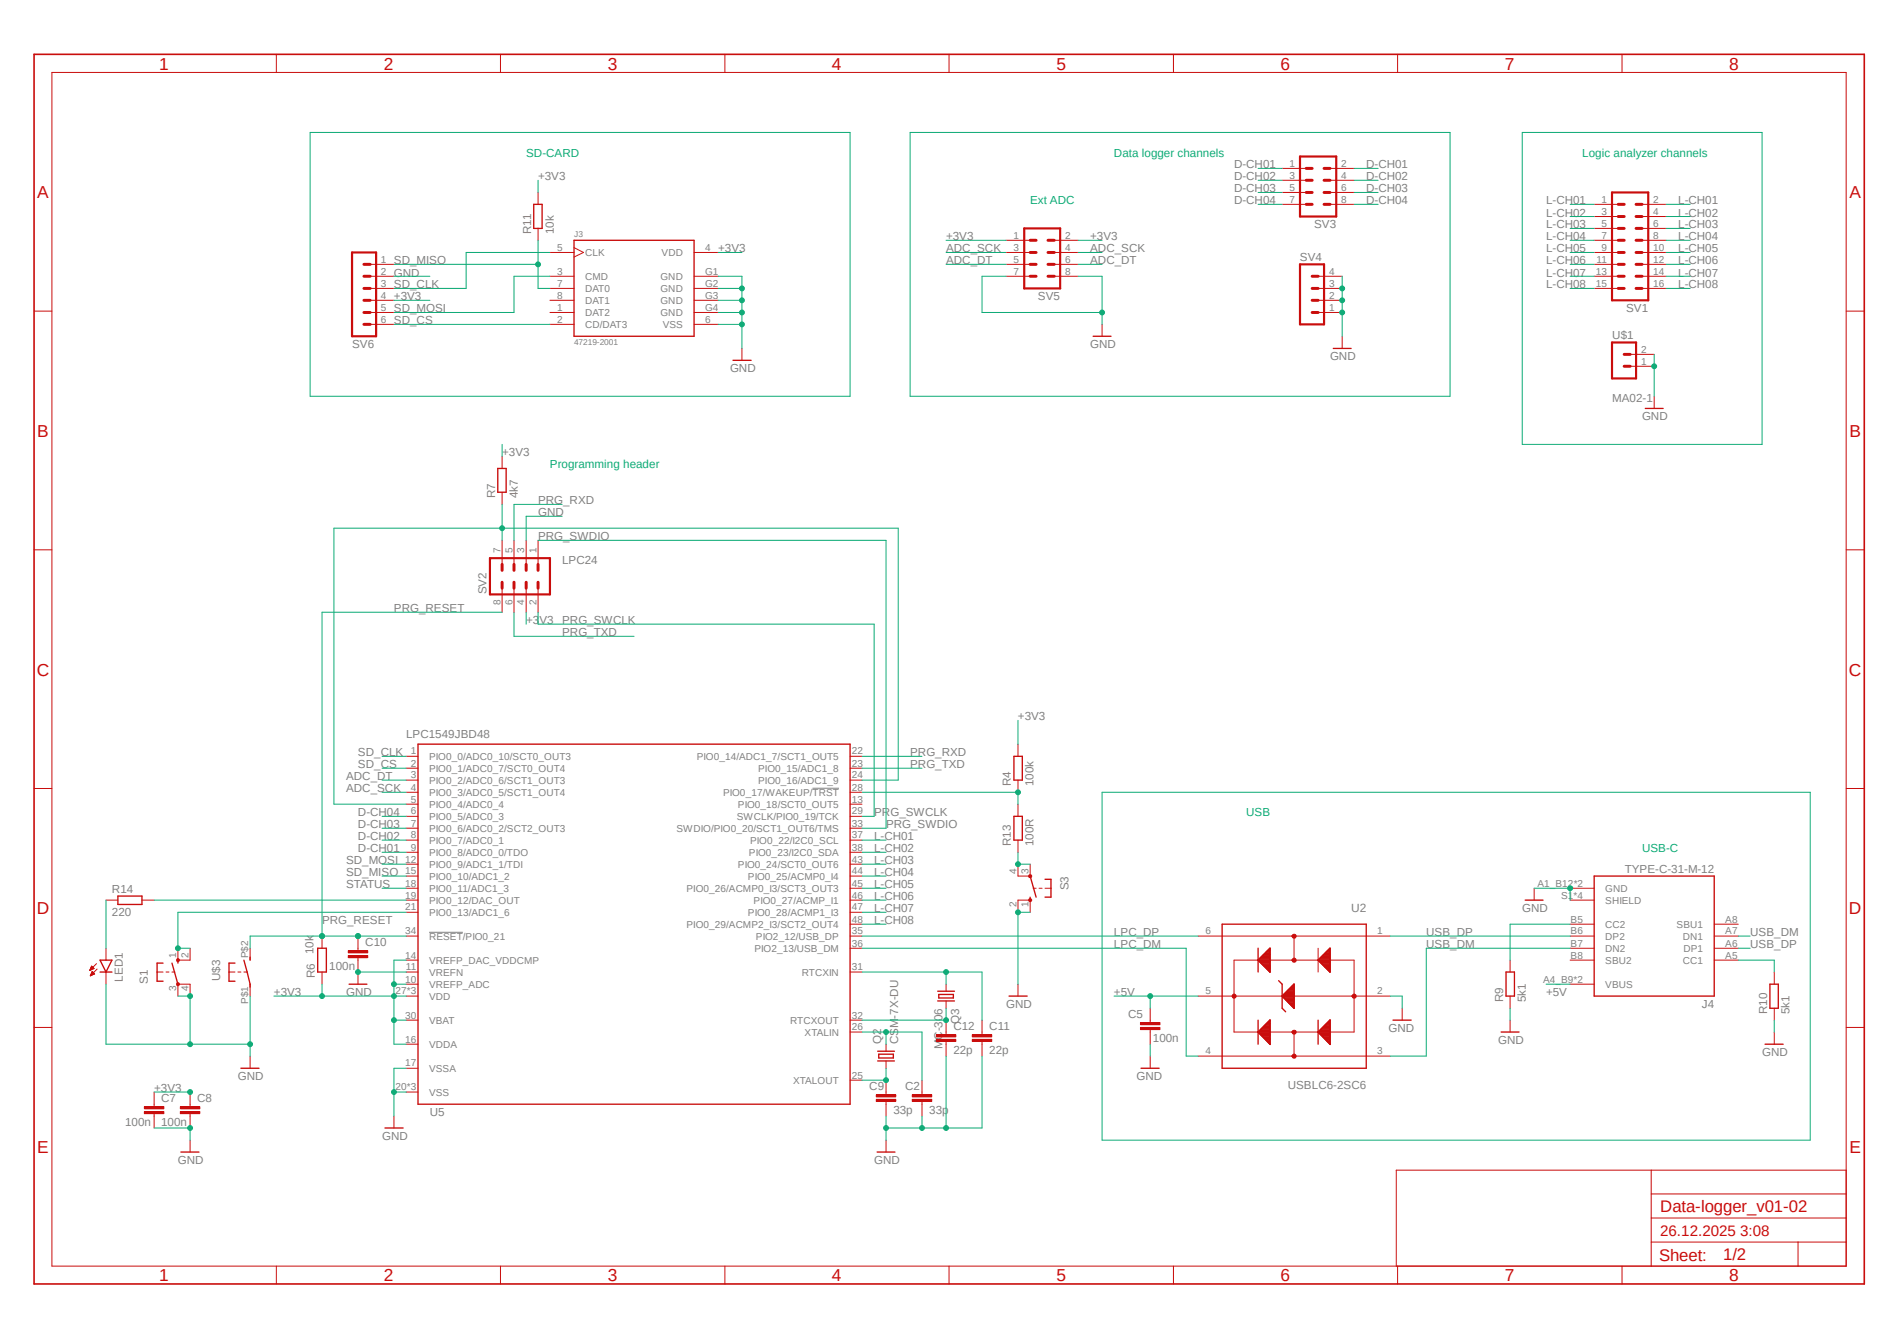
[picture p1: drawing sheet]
<svg xmlns="http://www.w3.org/2000/svg" width="297mm" height="210mm" viewBox="0 0 297 210" stroke-linecap="round" stroke-linejoin="round" font-family="sans-serif">
<path d="M4.9 8.3l287.2 193.2M292.1 8.3l-287.2 193.2" fill="none" stroke="#fff" stroke-width=".16"/>
<path d="M127.2 123.4h4.2M67.2 146h5.3" fill="none" stroke="#808080" stroke-width=".16"/>
<path d="M77.9 73.4h1.3v3.7h-1.3zM65.4 116.5h67.7v56.4h-67.7zM15.7 150.4h1.8l-.9 1.8zM15.7 152.2h1.8M25.5 150.8h-.9v2.9h.9M26.9 150.8l1 3.3M27.9 150.4v.4M49.7 148.5h1.4v3.7h-1.4zM54.7 154.1h2.7M37.7 167.3h2.9M60.3 176.7h2.8M137.3 180.4h2.8" fill="none" stroke="#c90d0c" stroke-width=".21"/>
<g fill="none" stroke="#c90d0c" stroke-width=".16">
<path d="M78.6 71.5v1.9M78.6 77.1v1.9M78.6 84.6v3.8M78.6 92.1v3.8M80.5 84.6v3.8M80.5 92.1v3.8M82.4 84.6v3.8M82.4 92.1v3.8M84.2 84.6v3.8M84.2 92.1v3.8M63.6 118.4h1.8M133.1 118.4h1.9"/>
<path d="M63.6 120.3h1.8M63.6 122.2h1.8M63.6 124.1h1.8M63.6 125.9h1.8M63.6 129.7h1.8M63.6 131.6h1.8M63.6 133.5h1.8M63.6 135.3h1.8M63.6 137.2h1.8M63.6 139.1h1.8M63.6 127.8h1.8M133.1 120.3h1.9"/>
<path d="M133.1 122.2h1.9M133.1 124.1h1.9M133.1 125.9h1.9M133.1 129.7h1.9M133.1 131.6h1.9M133.1 133.5h1.9M133.1 135.3h1.9M133.1 137.2h1.9M133.1 139.1h1.9M133.1 127.8h1.9M14.1 151.9h.1M14.1 151.8h.3"/>
<path d="M14.1 151.8h.4M14.2 151.7h.4M14.2 151.7h.5M14.2 152.8h.1M14.2 152.7h.1M14.2 151.6h.4M14.2 152.7h.3M14.2 152.6h.4M14.3 151.5h.2M14.3 151.4h.2M14.3 152.6h.4M14.3 152.5h.5"/>
<path d="M14.3 151.4h.1M14.3 152.4h.4M14.4 151.3l.3 .4-.6 .3zM14.4 151.3v.1M14.4 152.4h.3M14.4 152.4h.2M14.4 152.3h.2M14.4 152.2h.1M14.4 152.1l.4 .4-.7 .3zM15.1 150.9l-1 1.1M15.2 151.8l-1.1 1M16.6 148.5v1.9"/>
<path d="M16.6 152.2v1.9M24.6 152.2h.9M26 152.2h.5M26.9 152.2h.5M27.9 150.4h1.9M27.9 154.1h1.9M50.4 146.6v1.9M50.4 152.2v1.9M54.5 149.6h3.1v.4h-3.1zM54.5 148.9h3.1v.3h-3.1zM56 146.6v2.3M56 150v4.1"/>
<path d="M63.6 152.2h1.8M63.6 141h1.8M63.6 142.9h1.8M63.6 146.6h1.8M63.6 159.8h1.8M63.6 156h1.8M63.6 150.4h1.8M63.6 154.1h1.8M133.1 152.2h1.9M133.1 141h1.9M133.1 142.9h1.9M133.1 146.6h1.9"/>
<path d="M133.1 144.7h1.9M133.1 159.8h1.9M133.1 148.5h1.9M148.1 159.8v2.2M153.8 159.8v2.2M39.2 165.4v1.9M61.7 174.8v1.9M63.6 163.5h1.8M63.6 167.3h1.8M63.6 171h1.8M133.1 161.6h1.9M133.1 169.2h1.9"/>
<path d="M137.2 172.2h3.1v.3h-3.1zM137.2 171.4h3.1v.4h-3.1zM138.7 169.2v2.2M138.7 172.6v2.2M138.7 178.6v1.8M142.8 172.2h3.1v.3h-3.1zM142.8 171.4h3.1v.4h-3.1zM144.4 169.2v2.2M144.4 172.6v2.2M146.6 162.8h3v.3h-3zM146.6 162.1h3v.3h-3zM148.1 163.2v2.2"/>
<path d="M152.2 162.8h3.1v.3h-3.1zM152.2 162.1h3.1v.3h-3.1zM153.8 163.2v2.2"/>
</g>
<path d="M76.7 87.4h9.4v5.7h-9.4zM54.5 149.8h3.1M54.5 149.1h3.1M137.2 172.3h3.1M137.2 171.6h3.1M142.8 172.3h3.1M142.8 171.6h3.1M146.6 162.9h3M146.6 162.2h3M152.2 162.9h3.1M152.2 162.2h3.1" fill="none" stroke="#c90d0c" stroke-width=".34"/>
<path d="M78.6 88.4v.9M78.6 91.2v.9M80.5 88.4v.9M80.5 91.2v.9M82.4 88.4v.9M82.4 91.2v.9M84.2 88.4v.9M84.2 91.2v.9" fill="none" stroke="#c90d0c" stroke-width=".47"/>
<circle cx="27.9" cy="154.1" r=".24" fill="#c90d0c"/>
<circle cx="27.9" cy="154.1" r=".24" fill="none" stroke="#c90d0c" stroke-width=".16"/>
<circle cx="27.9" cy="150.3" r=".24" fill="#c90d0c"/>
<g fill="none" stroke="#c90d0c" stroke-width=".16">
<path d="M27.9 148.5v1.9M27.9 154.1v1.9M29.8 148.5v1.9M29.8 154.1v1.9M191.3 156h9.4M197 150.4h-3.8v11.2h3.8M198.8 150.4h7.6M202.6 156h11.3M206.4 148.5v3.7M208.2 150.4h3.8v11.2h-3.8M198.8 161.6h7.6"/>
<circle cx="27.9" cy="150.3" r=".24"/>
</g>
<g fill="none" stroke="#c90d0c" stroke-width=".21">
<path d="M197 150.4l1.8-1.9v3.7zM197 148.5v3.7M197 159.8v3.7M197 150.3h1.8M197.1 150.5h1.7M197.1 150.2h1.7M197.2 150.6h1.6M197.3 150.1h1.5M197.3 150.7h1.5M197.4 149.9h1.4M197.4 150.8h1.4M197.5 149.8h1.3"/>
<path d="M197.6 151h1.2M197.7 149.7h1.1M197.7 151.1h1.1M197.8 149.6h1M197.8 151.2h1M197.9 149.5h.9M198 151.3h.8M198 149.4h.8M198.1 151.5h.7M198.2 149.2h.6M198.2 151.6h.6M198.2 149.1h.6"/>
<path d="M198.3 151.7h.5M198.4 149h.4M198.4 151.8h.4M198.5 148.8h.3M198.5 151.9h.3M198.6 148.7h.2M198.7 152.1h.1M198.7 159.9h.1M198.8 148.6h.1M198.8 152.2h.1M198.8 159.8v3.7M198.8 159.8l-1.8 1.8"/>
<path d="M198.8 159.8h.1M200.2 153.6l.5 .5v3.8l.6 .6M200.7 156l1.9-1.9v3.8zM200.8 156h1.8M200.8 155.9h1.8M200.9 156.2h1.7M201 155.8h1.6M201 156.3h1.6M201.1 155.7h1.5M201.2 156.4h1.4M201.2 155.6h1.4M201.3 156.5h1.3"/>
<path d="M201.3 155.4h1.3M201.4 156.7h1.2M201.4 155.3h1.2M201.5 156.8h1.1M201.5 155.2h1.1M201.6 156.9h1M201.7 155.1h.9M201.8 157.1h.8M201.8 154.9h.8M201.9 157.2h.7M201.9 154.8h.7M202 157.3h.6"/>
<path d="M202.1 154.7h.5M202.1 157.4h.5M202.2 154.6h.4M202.3 157.6h.3M202.3 154.4h.3M202.4 157.6h.2M202.4 154.3h.2M202.5 157.8h.1M202.6 154.2h.1M206.4 159.8v3.7M206.4 150.3h1.8M206.5 150.5h1.7"/>
<path d="M206.5 150.2h1.7M206.6 150.6h1.6M206.7 150.1h1.5M206.7 150.7h1.5M206.8 149.9h1.4M206.8 150.8h1.4M206.9 149.8h1.3M207 151h1.2M207.1 149.7h1.1M207.1 151.1h1.1M207.2 149.6h1M207.2 151.2h1"/>
<path d="M207.3 149.5h.9M207.3 151.3h.9M207.4 151.5h.8M207.4 149.4h.8M207.5 149.2h.7M207.6 151.6h.6M207.6 149.1h.6M207.7 151.7h.5M207.8 149h.4M207.8 151.8h.4M207.9 148.8h.3M207.9 151.9h.3"/>
<path d="M208 148.7h.2M208.1 152.1h.1M208.1 159.9h.1M208.2 148.6h.1M208.2 152.2h.1M208.2 148.5v3.7l-1.8-1.8zM208.2 159.8v3.7M208.2 159.8l-1.8 1.8M208.2 159.8h.1M197 161.6l1.8 1.9M197 161.6h1.8M197.1 161.8h1.7"/>
<path d="M197.1 161.5h1.7M197.2 161.9h1.6M197.2 161.4h1.6M197.4 162h1.4M197.4 161.3h1.4M197.5 162.1h1.3M197.5 161.2h1.3M197.6 162.3h1.2M197.6 161h1.2M197.7 162.4h1.1M197.7 160.9h1.1M197.9 162.5h.9"/>
<path d="M197.9 160.8h.9M198 160.7h.8M198 162.6h.8M198.1 160.5h.7M198.1 162.8h.7M198.2 160.4h.6M198.2 162.9h.6M198.3 160.3h.5M198.4 163h.4M198.5 163.2h.3M198.5 160.1h.3M198.6 163.3h.2"/>
<path d="M198.6 160h.2M198.7 163.4h.1M198.8 163.5l.1 .1M206.4 161.6l1.8 1.9M206.4 161.6h1.8M206.5 161.8h1.7M206.5 161.5h1.7M206.6 161.9h1.6M206.6 161.4h1.6M206.8 162h1.4M206.8 161.3h1.4M206.9 162.1h1.3"/>
<path d="M206.9 161.2h1.3M207 162.3h1.2M207 161h1.2M207.1 162.4h1.1M207.1 160.9h1.1M207.2 160.8h1M207.3 162.5h.9M207.3 160.7h.9M207.4 162.6h.8M207.5 160.5h.7M207.5 162.8h.7M207.6 160.4h.6"/>
<path d="M207.6 162.9h.6M207.7 163h.5M207.7 160.3h.5M207.9 163.2h.3M207.9 160.1h.3M208 163.3h.2M208 160h.2M208.1 163.4h.1M208.2 163.5l.1 .1"/>
</g>
<path d="M202.4 165.2l.2-.1 .3 .1v.2v.3h-.3h-.2l-.1-.3h.3h-.3z" fill-rule="evenodd" fill="#c90d0c"/>
<path d="M202.6 146.6v3.8M202.4 165.2l.2-.1 .3 .1v.2v.3h-.3h-.2l-.1-.3h.3h-.3zM202.6 161.6v3.8" fill="none" stroke="#c90d0c" stroke-width=".16"/>
<path d="M211.8 155.8l.2-.1 .3 .1v.2v.3h-.3h-.2l-.1-.3h.3h-.3z" fill-rule="evenodd" fill="#c90d0c"/>
<path d="M211.8 155.8l.2-.1 .3 .1v.2v.3h-.3h-.2l-.1-.3h.3h-.3z" fill="none" stroke="#c90d0c" stroke-width=".16"/>
<path d="M193 155.8l.2-.1 .3 .1v.2v.3h-.3h-.2l-.1-.3h.4h-.4z" fill-rule="evenodd" fill="#c90d0c"/>
<path d="M193 155.8l.2-.1 .3 .1v.2v.3h-.3h-.2l-.1-.3h.4h-.4z" fill="none" stroke="#c90d0c" stroke-width=".16"/>
<path d="M202.4 146.4l.2-.1 .3 .1v.2v.3h-.3h-.2l-.1-.3h.3h-.3z" fill-rule="evenodd" fill="#c90d0c"/>
<path d="M202.4 146.4l.2-.1 .3 .1v.2v.3h-.3h-.2l-.1-.3h.3h-.3z" fill="none" stroke="#c90d0c" stroke-width=".16"/>
<path d="M202.4 150.2l.2-.2 .3 .2v.2v.2l-.3 .1-.2-.1-.1-.2 .3-.1v.1h-.3z" fill-rule="evenodd" fill="#c90d0c"/>
<path d="M202.4 150.2l.2-.2 .3 .2v.2v.2l-.3 .1-.2-.1-.1-.2 .3-.1v.1h-.3z" fill="none" stroke="#c90d0c" stroke-width=".16"/>
<path d="M202.4 161.4l.2-.1 .3 .1v.2v.3l-.3 .1-.2-.1-.1-.3h.3h-.3z" fill-rule="evenodd" fill="#c90d0c"/>
<g fill="none" stroke="#c90d0c" stroke-width=".16">
<path d="M84.2 30.1v1.9M84.2 35.8v1.8M86.1 39.5h3.8M89.9 38.8l1.5 .7-1.5 .8M108.7 39.5h3.7M157.5 37.6h3.8M157.5 39.5h3.8M165.1 37.6h3.7M165.1 39.5h3.7M200.7 32h3.8M200.7 26.4h3.8M200.7 28.2h3.8"/>
<path d="M200.7 30.1h3.8M208.2 32h3.8M208.2 26.4h3.8M208.2 28.2h3.8M208.2 30.1h3.8M249.6 32h3.8M249.6 33.9h3.8M249.6 35.8h3.8M249.6 37.6h3.8M249.6 39.5h3.8M257.1 32h3.8M257.1 33.9h3.8"/>
<path d="M257.1 35.8h3.8M257.1 37.6h3.8M257.1 39.5h3.8M58 41.4h3.7M58 43.3h3.7M58 45.2h3.7M58 48.9h3.7M58 47h3.7M58 50.8h3.7M86.1 43.3h3.8M86.1 45.2h3.8M86.1 48.9h3.8"/>
<path d="M86.1 47h3.8M86.1 50.8h3.8M108.7 43.3h3.7M108.7 45.2h3.7M108.7 48.9h3.7M108.7 47h3.7M108.7 50.8h3.7M116.2 54.6v1.8M157.5 41.4h3.8M157.5 43.3h3.8M165.1 41.4h3.7M165.1 43.3h3.7"/>
<path d="M172.6 50.8v1.9M206.4 43.3h3.7M206.4 45.2h3.7M206.4 48.9h3.7M206.4 47h3.7M210.1 52.7v1.9M249.6 41.4h3.8M249.6 43.3h3.8M249.6 45.2h3.8M255.2 57.4h3.8M255.2 55.5h3.8M257.1 41.4h3.8"/>
<path d="M257.1 43.3h3.8M257.1 45.2h3.8M259 62.1v1.9M159.4 137.2h1.9M161.8 139.1h.4M162.7 139.1h.5M163.6 139.1h.9M240.2 139.1v1.9M245.8 139.1h3.8M148.1 154.1v1.1M148.1 156.8v1.1M159.4 141h1.9"/>
<path d="M180.1 157.9v2.2M187.6 146.6h30M187.6 156h3.7M213.9 156h3.7M219.5 157.9v1.9M236.4 150.4v1.8M236.4 156v1.9M236.4 159.8v1.8M245.8 146.6h3.8M245.8 148.5h3.8M245.8 150.4h3.8M245.8 144.7h3.8"/>
<path d="M245.8 141h3.8M245.8 154.1h3.8M268.4 146.6h3.8M268.4 148.5h3.8M268.4 150.4h3.8M268.4 144.7h3.8M277.8 152.2v1.9M277.8 157.9v1.9M22.6 174.1h3.1v.3h-3.1zM22.6 173.3h3.1v.4h-3.1zM24.1 171v2.3M24.1 174.4v2.3"/>
<path d="M28.2 174.1h3.1v.3h-3.1zM28.2 173.3h3.1v.4h-3.1zM29.8 171v2.3M29.8 174.4v2.3M29.8 178.6v1.8M138.7 163.5v1.1M138.7 166.2v1.1M178.6 160.9h3v.3h-3zM178.6 160.1h3v.4h-3zM180.1 161.2v2.3M180.1 165.4v1.9M187.6 165.4h30"/>
<path d="M202.4 161.4l.2-.1 .3 .1v.2v.3l-.3 .1-.2-.1-.1-.3h.3h-.3zM277.8 161.6v1.9"/>
</g>
<g fill="none" stroke="#c90d0c" stroke-width=".21">
<path d="M83.6 32h1.3v3.8h-1.3zM89.9 37.6h18.8v15.1h-18.8zM114.8 56.4h2.8M171.2 52.7h2.7M208.7 54.6h2.8M257.6 64h2.8M161.3 137.2l.9 3.3M163.6 137.7h.9v2.8h-.9M249.6 137.2h18.8v18.8h-18.8zM146.8 156.8h2.6M146.8 155.2h2.6M147 155.7h2.3v.6h-2.3z"/>
<path d="M161.3 140.5v.5M191.3 144.7h22.6v22.6h-22.6zM218.1 159.8h2.8M235.8 152.2h1.3v3.8h-1.3zM238.8 141h2.8M277.1 154.1h1.3v3.8h-1.3zM137.4 164.6h2.6M137.4 166.2h2.6M137.6 165.1h2.3v.6h-2.3zM178.6 167.3h2.9M235 161.6h2.8M276.4 163.5h2.8"/>
<path d="M28.3 180.4h2.9"/>
</g>
<path d="M55.1 39.5h3.8v13.2h-3.8zM160.4 35.8h5.6v9.4h-5.6zM203.5 24.5h5.7v9.4h-5.7zM252.4 30.1h5.7v16.9h-5.7zM203.5 41.4h3.8v9.4h-3.8zM252.4 53.6h3.8v5.7h-3.8zM22.6 174.2h3.1M22.6 173.5h3.1M28.2 174.2h3.1M28.2 173.5h3.1M178.6 161.1h3M178.6 160.3h3" fill="none" stroke="#c90d0c" stroke-width=".34"/>
<g fill="none" stroke="#c90d0c" stroke-width=".47">
<path d="M161.3 39.5h.9M161.3 37.6h.9M164.1 39.5h1M164.1 37.6h1M204.5 32h.9M204.5 30.1h.9M204.5 28.2h.9M204.5 26.4h.9M207.3 32h.9M207.3 30.1h.9M207.3 28.2h.9M207.3 26.4h.9"/>
<path d="M253.4 35.8h.9M253.4 33.9h.9M253.4 32h.9M253.4 39.5h.9M253.4 37.6h.9M256.2 35.8h.9M256.2 33.9h.9M256.2 32h.9M256.2 39.5h.9M256.2 37.6h.9M57 45.2h1M57 43.3h1"/>
<path d="M57 41.4h1M57 47h1M57 48.9h1M57 50.8h1M161.3 43.3h.9M161.3 41.4h.9M164.1 43.3h1M164.1 41.4h1M205.4 45.2h1M205.4 43.3h1M205.4 47h1M205.4 48.9h1"/>
<path d="M253.4 45.2h.9M253.4 43.3h.9M253.4 41.4h.9M254.3 55.5h.9M254.3 57.4h.9M256.2 45.2h.9M256.2 43.3h.9M256.2 41.4h.9"/>
</g>
<path d="M161.1 137h.4v.2v.2h-.4l-.1-.2z" fill-rule="evenodd" fill="#c90d0c"/>
<path d="M161.1 137h.4v.2v.2h-.4l-.1-.2z" fill="none" stroke="#c90d0c" stroke-width=".16"/>
<circle cx="161.3" cy="141" r=".25" fill="#c90d0c"/>
<g fill="none" stroke="#c90d0c" stroke-width=".16">
<path d="M8.1 11.3h281v187h-281zM43.3 8.5v2.8M78.4 8.5v2.8M113.5 8.5v2.8M148.6 8.5v2.8M183.7 8.5v2.8M218.8 8.5v2.8M254 8.5v2.8M5.3 48.7h2.8M289.1 48.7h2.8M5.3 86.1h2.8M289.1 86.1h2.8"/>
<path d="M159.4 116.5v1.9M5.3 123.5h2.8M159.4 122.2v1.9M159.4 125.9v1.9M159.4 131.6v1.9M159.4 135.3v1.9M161.3 135.3v1.9M289.1 123.5h2.8M16.6 141h1.9M22.2 141h1.9M35.9 152.2h.9M37.3 152.2h.4"/>
<path d="M38.2 152.2h.5M39.2 148.5v1.9M39.2 154.1v1.9M159.4 141v1.9M159.4 154.1v1.9M161.3 141v1.9M5.3 160.9h2.8M289.1 160.9h2.8M43.3 198.3v2.8M78.4 198.3v2.8M113.5 198.3v2.8M148.6 198.3v2.8"/>
<path d="M183.7 198.3v2.8M218.8 198.3v2.8M254 198.3v2.8M258.5 194.5h30.6M258.5 183.3v15M258.5 190.8h30.6M258.5 187h30.6M281.5 194.5v3.8M289.1 183.3h-70.5v15"/>
<circle cx="161.3" cy="141" r=".25"/>
</g>
<path d="M158.7 118.4h1.4v3.8h-1.4zM158.7 127.8h1.4v3.8h-1.4zM18.5 140.3h3.7v1.3h-3.7zM36.8 150.8h-.9v2.9h.9M38.2 150.4l1 3.7v.5M39.2 149.9v.5M158 156h2.8" fill="none" stroke="#c90d0c" stroke-width=".21"/>
<path d="M5.3 8.5h286.6v192.6h-286.6z" fill="none" stroke="#c90d0c" stroke-width=".25"/>
<path d="M61.7 171h1.9M63.6 167.3h-1.9v7.5" fill="none" stroke="#0dab76" stroke-width=".16"/>
<circle cx="61.7" cy="171" r=".38" fill="#0dab76"/>
<g fill="none" stroke="#0dab76" stroke-width=".16">
<path d="M138.7 174.8v1.9h5.7v-1.9"/>
<circle cx="61.7" cy="171" r=".38"/>
</g>
<circle cx="138.7" cy="176.7" r=".38" fill="#0dab76"/>
<g fill="none" stroke="#0dab76" stroke-width=".16">
<path d="M138.7 176.7v1.9M148.1 165.4v11.3h-3.7"/>
<circle cx="138.7" cy="176.7" r=".38"/>
</g>
<circle cx="144.4" cy="176.7" r=".38" fill="#0dab76"/>
<g fill="none" stroke="#0dab76" stroke-width=".16">
<path d="M153.8 165.4v11.3h-5.7"/>
<circle cx="144.4" cy="176.7" r=".38"/>
</g>
<circle cx="148.1" cy="176.7" r=".38" fill="#0dab76"/>
<circle cx="148.1" cy="176.7" r=".38" fill="none" stroke="#0dab76" stroke-width=".16"/>
<circle cx="56" cy="152.2" r=".38" fill="#0dab76"/>
<g fill="none" stroke="#0dab76" stroke-width=".16">
<path d="M210.1 43.3v9.4M88 80.9h-5.6v3.7M56 152.2h7.6"/>
<circle cx="56" cy="152.2" r=".38"/>
</g>
<circle cx="210.1" cy="48.9" r=".38" fill="#0dab76"/>
<circle cx="210.1" cy="48.9" r=".38" fill="none" stroke="#0dab76" stroke-width=".16"/>
<circle cx="210.1" cy="47" r=".38" fill="#0dab76"/>
<circle cx="210.1" cy="47" r=".38" fill="none" stroke="#0dab76" stroke-width=".16"/>
<circle cx="210.1" cy="45.2" r=".38" fill="#0dab76"/>
<g fill="none" stroke="#0dab76" stroke-width=".16">
<path d="M259 55.5v6.6"/>
<circle cx="210.1" cy="45.2" r=".38"/>
</g>
<circle cx="259" cy="57.4" r=".38" fill="#0dab76"/>
<g fill="none" stroke="#0dab76" stroke-width=".16">
<path d="M157.5 43.3h-3.7v5.6h18.8M168.8 43.3h3.8v7.5"/>
<circle cx="259" cy="57.4" r=".38"/>
</g>
<circle cx="172.6" cy="48.9" r=".38" fill="#0dab76"/>
<g fill="none" stroke="#0dab76" stroke-width=".16">
<path d="M61.7 43.3h5.6M112.4 43.3h3.8v1.9M112.4 48.9h3.8v5.7M217.6 156h1.9v1.9M180.1 163.5v1.9"/>
<circle cx="172.6" cy="48.9" r=".38"/>
</g>
<circle cx="116.2" cy="48.9" r=".38" fill="#0dab76"/>
<g fill="none" stroke="#0dab76" stroke-width=".16">
<path d="M112.4 45.2h3.8v3.7"/>
<circle cx="116.2" cy="48.9" r=".38"/>
</g>
<circle cx="116.2" cy="45.2" r=".38" fill="#0dab76"/>
<g fill="none" stroke="#0dab76" stroke-width=".16">
<path d="M112.4 47h3.8"/>
<circle cx="116.2" cy="45.2" r=".38"/>
</g>
<circle cx="116.2" cy="47" r=".38" fill="#0dab76"/>
<g fill="none" stroke="#0dab76" stroke-width=".16">
<path d="M112.4 50.8h3.8"/>
<circle cx="116.2" cy="47" r=".38"/>
</g>
<circle cx="116.2" cy="50.8" r=".38" fill="#0dab76"/>
<g fill="none" stroke="#0dab76" stroke-width=".16">
<path d="M240.2 139.1h5.6v1.9"/>
<circle cx="116.2" cy="50.8" r=".38"/>
</g>
<circle cx="245.8" cy="139.1" r=".38" fill="#0dab76"/>
<g fill="none" stroke="#0dab76" stroke-width=".16">
<path d="M236.4 157.9v1.9M277.8 159.8v1.8M24.1 176.7h5.7"/>
<circle cx="245.8" cy="139.1" r=".38"/>
</g>
<circle cx="29.8" cy="176.7" r=".38" fill="#0dab76"/>
<g fill="none" stroke="#0dab76" stroke-width=".16">
<path d="M161.3 142.9h-1.9v11.2M29.8 176.7v1.9"/>
<circle cx="29.8" cy="176.7" r=".38"/>
</g>
<circle cx="159.4" cy="142.9" r=".38" fill="#0dab76"/>
<g fill="none" stroke="#0dab76" stroke-width=".16">
<path d="M27.9 156h1.9v7.5M39.2 156v9.4"/>
<circle cx="159.4" cy="142.9" r=".38"/>
</g>
<circle cx="29.8" cy="156" r=".38" fill="#0dab76"/>
<g fill="none" stroke="#0dab76" stroke-width=".16">
<path d="M29.8 163.5h9.4"/>
<circle cx="29.8" cy="156" r=".38"/>
</g>
<circle cx="39.2" cy="163.5" r=".38" fill="#0dab76"/>
<g fill="none" stroke="#0dab76" stroke-width=".16">
<path d="M16.6 154.1v9.4h13.2"/>
<circle cx="39.2" cy="163.5" r=".38"/>
</g>
<circle cx="29.8" cy="163.5" r=".38" fill="#0dab76"/>
<g fill="none" stroke="#0dab76" stroke-width=".16">
<path d="M174.4 156h13.2M180.1 156v1.9"/>
<circle cx="29.8" cy="163.5" r=".38"/>
</g>
<circle cx="180.1" cy="156" r=".38" fill="#0dab76"/>
<g fill="none" stroke="#0dab76" stroke-width=".16">
<path d="M61.7 156h1.9M61.7 159.8v3.7h1.9M242.1 154.1h3.7"/>
<circle cx="180.1" cy="156" r=".38"/>
</g>
<circle cx="61.7" cy="156" r=".38" fill="#0dab76"/>
<g fill="none" stroke="#0dab76" stroke-width=".16">
<path d="M61.7 156v3.8h1.9"/>
<circle cx="61.7" cy="156" r=".38"/>
</g>
<circle cx="61.7" cy="159.8" r=".38" fill="#0dab76"/>
<g fill="none" stroke="#0dab76" stroke-width=".16">
<path d="M63.6 154.1h-1.9v1.9"/>
<circle cx="61.7" cy="159.8" r=".38"/>
</g>
<circle cx="61.7" cy="154.1" r=".38" fill="#0dab76"/>
<g fill="none" stroke="#0dab76" stroke-width=".16">
<path d="M42.9 156h18.8M50.4 154.1v1.9M63.6 150.4h-1.9v3.7"/>
<circle cx="61.7" cy="154.1" r=".38"/>
</g>
<circle cx="50.4" cy="156" r=".38" fill="#0dab76"/>
<g fill="none" stroke="#0dab76" stroke-width=".16">
<path d="M84.2 28.2v1.9M112.4 39.5h3.8M148.1 37.6h9.4M168.8 37.6h3.8M61.7 47h5.6M78.6 69.6v1.9M82.4 95.9v1.8M24.1 171h5.7"/>
<circle cx="50.4" cy="156" r=".38"/>
</g>
<circle cx="29.8" cy="171" r=".38" fill="#0dab76"/>
<g fill="none" stroke="#0dab76" stroke-width=".16">
<path d="M159.4 112.8v3.7M59.8 139.1h3.8M135 161.6h9.4v7.6M138.7 161.6v1.9"/>
<circle cx="29.8" cy="171" r=".38"/>
</g>
<circle cx="138.7" cy="161.6" r=".38" fill="#0dab76"/>
<g fill="none" stroke="#0dab76" stroke-width=".16">
<path d="M138.7 167.3v1.9h-3.7"/>
<circle cx="138.7" cy="161.6" r=".38"/>
</g>
<circle cx="138.7" cy="169.2" r=".38" fill="#0dab76"/>
<g fill="none" stroke="#0dab76" stroke-width=".16">
<path d="M148.1 157.9v1.9h-13.1"/>
<circle cx="138.7" cy="169.2" r=".38"/>
</g>
<circle cx="148.1" cy="159.8" r=".38" fill="#0dab76"/>
<g fill="none" stroke="#0dab76" stroke-width=".16">
<path d="M135 152.2h18.8v7.6M148.1 152.2v1.9"/>
<circle cx="148.1" cy="159.8" r=".38"/>
</g>
<circle cx="148.1" cy="152.2" r=".38" fill="#0dab76"/>
<g fill="none" stroke="#0dab76" stroke-width=".16">
<path d="M88 79h-7.5v5.6M80.5 95.9v3.8h18.8M84.2 84.6h54.5v45.1h-3.7M84.2 95.9v1.8h52.7v30.1h-1.9M135 118.4h9.4M135 120.3h9.4M56 146.6h7.6M135 148.5h50.7v16.9h1.9"/>
<circle cx="148.1" cy="152.2" r=".38"/>
</g>
<circle cx="56" cy="146.6" r=".38" fill="#0dab76"/>
<g fill="none" stroke="#0dab76" stroke-width=".16">
<path d="M50.4 95.9h28.2M39.2 146.6h11.2"/>
<circle cx="56" cy="146.6" r=".38"/>
</g>
<circle cx="56" cy="146.6" r=".38" fill="#0dab76"/>
<circle cx="56" cy="146.6" r=".38" fill="none" stroke="#0dab76" stroke-width=".16"/>
<circle cx="50.4" cy="146.6" r=".38" fill="#0dab76"/>
<g fill="none" stroke="#0dab76" stroke-width=".16">
<path d="M50.4 95.9v50.7h5.6M39.2 146.6v1.9"/>
<circle cx="50.4" cy="146.6" r=".38"/>
</g>
<circle cx="50.4" cy="146.6" r=".38" fill="#0dab76"/>
<g fill="none" stroke="#0dab76" stroke-width=".16">
<path d="M78.6 79v5.6M78.6 82.7h-26.3v43.2h11.3M135 122.2h5.6"/>
<circle cx="50.4" cy="146.6" r=".38"/>
</g>
<circle cx="78.6" cy="82.7" r=".38" fill="#0dab76"/>
<g fill="none" stroke="#0dab76" stroke-width=".16">
<path d="M84.2 37.6v7.6h1.9M86.1 39.5h-13.1v5.7h-11.3M142.5 20.7h84.5v41.4h-84.5zM148.1 39.5h9.4M168.8 39.5h3.8M197 32h3.7M197 26.4h3.7M197 28.2h3.7M197 30.1h3.7M212 32h3.8M212 26.4h3.8M212 28.2h3.8"/>
<path d="M212 30.1h3.8M238.3 20.7h37.6v48.9h-37.6zM245.8 32h3.8M245.8 33.9h3.8M245.8 35.8h3.8M245.8 37.6h3.8M245.8 39.5h3.8M260.9 32h3.7M260.9 33.9h3.7M260.9 35.8h3.7M260.9 37.6h3.7M260.9 39.5h3.7"/>
<path d="M61.7 41.4h22.5M61.7 50.8h24.4M86.1 43.3h-5.6v5.6h-18.8M148.1 41.4h9.4M168.8 41.4h3.8M245.8 41.4h3.8M245.8 43.3h3.8M245.8 45.2h3.8M260.9 41.4h3.7M260.9 43.3h3.7M260.9 45.2h3.7M78.6 82.7h62v39.5"/>
<path d="M59.8 118.4h3.8M59.8 131.6h3.8M59.8 133.5h3.8M59.8 135.3h3.8M59.8 129.7h3.8M59.8 127.8h3.8M59.8 124.1h3.8M59.8 122.2h3.8M59.8 120.3h3.8M135 131.6h3.7M135 133.5h3.7M135 135.3h3.7"/>
<path d="M135 137.2h3.7M135 139.1h3.7M135 141h3.7M135 142.9h3.7M135 144.7h3.7"/>
<circle cx="78.6" cy="82.7" r=".38"/>
</g>
<circle cx="84.2" cy="41.4" r=".38" fill="#0dab76"/>
<g fill="none" stroke="#0dab76" stroke-width=".16">
<path d="M48.6 20.7h84.5v41.4h-84.5zM59.8 137.2h3.8M135 124.1h24.4M172.6 124.1h110.8v54.5h-110.8zM135 146.6h52.6M217.6 146.6h28.2M245.8 148.5h-22.5v16.9h-5.7M245.8 144.7h-9.4v5.7M272.2 146.6h1.8M272.2 148.5h1.8M272.2 150.4h5.6v1.8"/>
<circle cx="84.2" cy="41.4" r=".38"/>
</g>
<circle cx="159.4" cy="124.1" r=".38" fill="#0dab76"/>
<g fill="none" stroke="#0dab76" stroke-width=".16">
<path d="M159.4 124.1v1.8M159.4 133.5v1.8h1.9"/>
<circle cx="159.4" cy="124.1" r=".38"/>
</g>
<circle cx="159.4" cy="135.3" r=".38" fill="#0dab76"/>
<g fill="none" stroke="#0dab76" stroke-width=".16">
<path d="M63.6 142.9h-35.7v5.6h1.9"/>
<circle cx="159.4" cy="135.3" r=".38"/>
</g>
<circle cx="27.9" cy="148.5" r=".38" fill="#0dab76"/>
<g fill="none" stroke="#0dab76" stroke-width=".16">
<path d="M16.6 141v7.5M24.1 141h39.5"/>
<circle cx="27.9" cy="148.5" r=".38"/>
</g>
<g font-size="2.7" fill="#c90d0c">
<text x="24.9" y="10.9">1</text>
<text x="60.1" y="10.9">2</text>
<text x="95.2" y="10.9">3</text>
<text x="130.3" y="10.9">4</text>
<text x="165.4" y="10.9">5</text>
<text x="200.5" y="10.9">6</text>
<text x="235.6" y="10.9">7</text>
<text x="270.7" y="10.9">8</text>
<text x="5.8" y="31">A</text>
<text x="289.6" y="31">A</text>
<text x="5.8" y="68.4">B</text>
<text x="289.6" y="68.4">B</text>
<text x="5.8" y="105.8">C</text>
<text x="289.5" y="105.8">C</text>
<text x="5.8" y="143.2">D</text>
<text x="289.5" y="143.2">D</text>
<text x="5.8" y="180.6">E</text>
<text x="289.6" y="180.6">E</text>
<text x="24.9" y="200.7">1</text>
<text x="60.1" y="200.7">2</text>
<text x="95.2" y="200.7">3</text>
<text x="130.3" y="200.7">4</text>
<text x="165.4" y="200.7">5</text>
<text x="200.5" y="200.7">6</text>
<text x="235.6" y="200.7">7</text>
<text x="270.7" y="200.7">8</text>
</g>
<g font-size="2.6" fill="#c90d0c">
<text x="259.9" y="189.8">Data-logger_v01-02</text>
<text x="259.8" y="197.4">Sheet:</text>
<text x="269.8" y="197.4">1/2</text>
</g>
<text font-size="2.4" fill="#c90d0c" x="259.9" y="193.6">26.12.2025 3:08</text>
<text font-size="1.9" fill="#808080" x="211.5" y="142.8">U2</text>
<g font-size="1.8" fill="#0dab76">
<text x="82.4" y="24.5">SD-CARD</text>
<text x="174.4" y="24.5">Data logger channels</text>
<text x="247.7" y="24.5">Logic analyzer channels</text>
<text x="161.3" y="32">Ext ADC</text>
<text x="86.1" y="73.4">Programming header</text>
<text x="195.1" y="127.8">USB</text>
<text x="257.1" y="133.5">USB-C</text>
</g>
<g font-size="1.8" fill="#808080">
<text x="84.2" y="28.2">+3V3</text>
<text x="193.2" y="26.4">D-CH01</text>
<text x="193.2" y="28.2">D-CH02</text>
<text x="213.9" y="26.4">D-CH01</text>
<text x="213.9" y="28.2">D-CH02</text>
<text x="193.2" y="30.1">D-CH03</text>
<text x="193.2" y="32">D-CH04</text>
<text x="205.7" y="35.8">SV3</text>
<text x="213.9" y="30.1">D-CH03</text>
<text x="213.9" y="32">D-CH04</text>
<text x="242.1" y="32">L-CH01</text>
<text x="242.1" y="33.9">L-CH02</text>
<text x="242.1" y="35.8">L-CH03</text>
<text x="262.8" y="32">L-CH01</text>
<text x="262.8" y="33.9">L-CH02</text>
<text x="262.8" y="35.8">L-CH03</text>
<text x="61.7" y="41.4">SD_MISO</text>
<text x="83.1" y="36.7" transform="rotate(-90 83.1 36.7)">R11</text>
<text x="86.7" y="36.7" transform="rotate(-90 86.7 36.7)">10k</text>
<text x="112.4" y="39.5">+3V3</text>
<text x="148.1" y="37.6">+3V3</text>
<text x="148.1" y="39.5">ADC_SCK</text>
<text x="148.1" y="41.4">ADC_DT</text>
<text x="170.7" y="37.6">+3V3</text>
<text x="170.7" y="39.5">ADC_SCK</text>
<text x="170.7" y="41.4">ADC_DT</text>
<text x="203.5" y="40.9">SV4</text>
<text x="242.1" y="37.6">L-CH04</text>
<text x="242.1" y="39.5">L-CH05</text>
<text x="242.1" y="41.4">L-CH06</text>
<text x="262.8" y="37.6">L-CH04</text>
<text x="262.8" y="39.5">L-CH05</text>
<text x="262.8" y="41.4">L-CH06</text>
<text x="61.7" y="43.3">GND</text>
<text x="61.7" y="47">+3V3</text>
<text x="61.7" y="45.2">SD_CLK</text>
<text x="162.5" y="47">SV5</text>
<text x="242.1" y="43.3">L-CH07</text>
<text x="242.1" y="45.2">L-CH08</text>
<text x="262.8" y="43.3">L-CH07</text>
<text x="262.8" y="45.2">L-CH08</text>
<text x="61.7" y="48.9">SD_MOSI</text>
<text x="61.7" y="50.8">SD_CS</text>
<text x="252.4" y="53">U$1</text>
<text x="254.6" y="48.9">SV1</text>
<text x="55.1" y="54.6">SV6</text>
<text x="114.3" y="58.3">GND</text>
<text x="170.7" y="54.6">GND</text>
<text x="208.2" y="56.4">GND</text>
<text x="252.4" y="63">MA02-1</text>
<text x="257.1" y="65.8">GND</text>
<text x="78.6" y="71.5">+3V3</text>
<text x="77.5" y="78.1" transform="rotate(-90 77.5 78.1)">R7</text>
<text x="81.1" y="78.1" transform="rotate(-90 81.1 78.1)">4k7</text>
<text x="84.2" y="80.9">GND</text>
<text x="84.2" y="79">PRG_RXD</text>
<text x="84.2" y="84.6">PRG_SWDIO</text>
<text x="88" y="88.4">LPC24</text>
<text x="61.7" y="95.9">PRG_RESET</text>
<text x="76.2" y="93.1" transform="rotate(-90 76.2 93.1)">SV2</text>
<text x="82.4" y="97.8">+3V3</text>
<text x="88" y="99.7">PRG_TXD</text>
<text x="88" y="97.8">PRG_SWCLK</text>
<text x="159.4" y="112.8">+3V3</text>
<text x="56" y="118.4">SD_CLK</text>
<text x="63.6" y="115.6">LPC1549JBD48</text>
<text x="142.5" y="118.4">PRG_RXD</text>
<text x="54.2" y="124.1">ADC_SCK</text>
<text x="54.2" y="122.2">ADC_DT</text>
<text x="56" y="120.3">SD_CS</text>
<text x="142.5" y="120.3">PRG_TXD</text>
<text x="158.3" y="123.1" transform="rotate(-90 158.3 123.1)">R4</text>
<text x="161.8" y="123.1" transform="rotate(-90 161.8 123.1)">100k</text>
<text x="56" y="131.6">D-CH02</text>
<text x="56" y="129.7">D-CH03</text>
<text x="56" y="127.8">D-CH04</text>
<text x="136.9" y="127.8">PRG_SWCLK</text>
<text x="136.9" y="131.6">L-CH01</text>
<text x="138.7" y="129.7">PRG_SWDIO</text>
<text x="54.2" y="135.3">SD_MOSI</text>
<text x="54.2" y="137.2">SD_MISO</text>
<text x="56" y="133.5">D-CH01</text>
<text x="136.9" y="133.5">L-CH02</text>
<text x="136.9" y="135.3">L-CH03</text>
<text x="136.9" y="137.2">L-CH04</text>
<text x="158.3" y="132.5" transform="rotate(-90 158.3 132.5)">R13</text>
<text x="161.8" y="132.5" transform="rotate(-90 161.8 132.5)">100R</text>
<text x="254.4" y="136.7">TYPE-C-31-M-12</text>
<text x="17.5" y="143.4">220</text>
<text x="17.5" y="139.9">R14</text>
<text x="54.2" y="139.1">STATUS</text>
<text x="136.9" y="139.1">L-CH05</text>
<text x="136.9" y="141">L-CH06</text>
<text x="136.9" y="142.9">L-CH07</text>
<text x="167.3" y="139.4" transform="rotate(-90 167.3 139.4)">S3</text>
<text x="238.3" y="142.9">GND</text>
<text x="49.1" y="149.4" transform="rotate(-90 49.1 149.4)">10k</text>
<text x="50.4" y="144.7">PRG_RESET</text>
<text x="57.2" y="148.2">C10</text>
<text x="136.9" y="144.7">L-CH08</text>
<text x="174.4" y="148.5">LPC_DM</text>
<text x="174.4" y="146.6">LPC_DP</text>
<text x="223.3" y="148.5">USB_DM</text>
<text x="223.3" y="146.6">USB_DP</text>
<text x="274" y="148.5">USB_DP</text>
<text x="274" y="146.6">USB_DM</text>
<text x="19.2" y="153.8" transform="rotate(-90 19.2 153.8)">LED1</text>
<text x="23.2" y="154.1" transform="rotate(-90 23.2 154.1)">S1</text>
<text x="34.5" y="153.7" transform="rotate(-90 34.5 153.7)">U$3</text>
<text x="42.9" y="156">+3V3</text>
<text x="49.3" y="153.2" transform="rotate(-90 49.3 153.2)">R6</text>
<text x="51.6" y="152">100n</text>
<text x="54.2" y="156">GND</text>
<text x="174.4" y="156">+5V</text>
<text x="242.1" y="156">+5V</text>
<text x="149.3" y="161.4">C12</text>
<text x="150.2" y="160.3" transform="rotate(-90 150.2 160.3)">Q3</text>
<text x="154.9" y="161.4">C11</text>
<text x="157.5" y="157.9">GND</text>
<text x="176.6" y="159.5">C5</text>
<text x="217.4" y="161.6">GND</text>
<text x="235.3" y="156.9" transform="rotate(-90 235.3 156.9)">R9</text>
<text x="238.9" y="156.9" transform="rotate(-90 238.9 156.9)">5k1</text>
<text x="266.4" y="157.9">J4</text>
<text x="276.7" y="158.8" transform="rotate(-90 276.7 158.8)">R10</text>
<text x="280.2" y="158.8" transform="rotate(-90 280.2 158.8)">5k1</text>
<text x="138" y="163.5" transform="rotate(-90 138 163.5)">Q2</text>
<text x="140.6" y="163.5" transform="rotate(-90 140.6 163.5)">CSM-7X-DU</text>
<text x="147.6" y="164.3" transform="rotate(-90 147.6 164.3)">MC-306</text>
<text x="149.3" y="165.1">22p</text>
<text x="154.9" y="165.1">22p</text>
<text x="180.5" y="163.2">100n</text>
<text x="234.6" y="163.5">GND</text>
<text x="275.9" y="165.4">GND</text>
<text x="24.1" y="171">+3V3</text>
<text x="25.2" y="172.6">C7</text>
<text x="30.9" y="172.6">C8</text>
<text x="37.3" y="169.2">GND</text>
<text x="136.1" y="170.8">C9</text>
<text x="141.7" y="170.8">C2</text>
<text x="177.9" y="169.2">GND</text>
<text x="201.6" y="170.5">USBLC6-2SC6</text>
<text x="19.6" y="176.4">100n</text>
<text x="25.2" y="176.4">100n</text>
<text x="59.8" y="178.6">GND</text>
<text x="67.3" y="174.8">U5</text>
<text x="139.9" y="174.5">33p</text>
<text x="145.5" y="174.5">33p</text>
<text x="27.9" y="182.3">GND</text>
<text x="136.9" y="182.3">GND</text>
</g>
<g font-size="1.6" fill="#808080">
<text x="201.9" y="26.1">1</text>
<text x="201.9" y="28">3</text>
<text x="201.9" y="29.9">5</text>
<text x="210" y="26.1">2</text>
<text x="210" y="28">4</text>
<text x="210" y="29.9">6</text>
<text x="201.9" y="31.8">7</text>
<text x="210" y="31.8">8</text>
<text x="250.7" y="31.8">1</text>
<text x="250.7" y="33.6">3</text>
<text x="250.7" y="35.5">5</text>
<text x="258.8" y="31.8">2</text>
<text x="258.8" y="33.6">4</text>
<text x="258.8" y="35.5">6</text>
<text x="59.6" y="41.1">1</text>
<text x="87.2" y="39.3">5</text>
<text x="91.6" y="40.1">CLK</text>
<text x="103.6" y="40.1">VDD</text>
<text x="110.4" y="39.3">4</text>
<text x="158.7" y="37.4">1</text>
<text x="158.7" y="39.3">3</text>
<text x="158.7" y="41.1">5</text>
<text x="166.8" y="37.4">2</text>
<text x="166.8" y="39.3">4</text>
<text x="166.8" y="41.1">6</text>
<text x="250" y="41.1">11</text>
<text x="250.7" y="37.4">7</text>
<text x="250.7" y="39.3">9</text>
<text x="258.8" y="37.4">8</text>
<text x="258.8" y="39.3">10</text>
<text x="258.8" y="41.1">12</text>
<text x="59.6" y="43">2</text>
<text x="59.6" y="44.9">3</text>
<text x="59.6" y="46.8">4</text>
<text x="87.2" y="43">3</text>
<text x="87.2" y="44.9">7</text>
<text x="87.2" y="46.8">8</text>
<text x="91.6" y="43.9">CMD</text>
<text x="91.6" y="45.7">DAT0</text>
<text x="91.6" y="47.6">DAT1</text>
<text x="103.4" y="43.9">GND</text>
<text x="103.4" y="45.8">GND</text>
<text x="103.4" y="47.6">GND</text>
<text x="110.4" y="43">G1</text>
<text x="110.4" y="44.9">G2</text>
<text x="110.4" y="46.8">G3</text>
<text x="158.7" y="43">7</text>
<text x="166.7" y="43">8</text>
<text x="208.1" y="46.8">2</text>
<text x="208.1" y="44.9">3</text>
<text x="208.1" y="43">4</text>
<text x="249.9" y="43">13</text>
<text x="249.9" y="44.9">15</text>
<text x="258.8" y="43">14</text>
<text x="258.8" y="44.9">16</text>
<text x="59.6" y="48.6">5</text>
<text x="59.6" y="50.5">6</text>
<text x="87.2" y="48.6">1</text>
<text x="87.2" y="50.5">2</text>
<text x="91.6" y="49.5">DAT2</text>
<text x="91.6" y="51.4">CD/DAT3</text>
<text x="103.4" y="49.5">GND</text>
<text x="103.8" y="51.4">VSS</text>
<text x="110.4" y="50.5">6</text>
<text x="110.4" y="48.6">G4</text>
<text x="208.1" y="48.6">1</text>
<text x="257" y="57.1">1</text>
<text x="257" y="55.2">2</text>
<text x="78.4" y="86.7" transform="rotate(-90 78.4 86.7)">7</text>
<text x="80.2" y="86.7" transform="rotate(-90 80.2 86.7)">5</text>
<text x="82.1" y="86.7" transform="rotate(-90 82.1 86.7)">3</text>
<text x="84" y="86.7" transform="rotate(-90 84 86.7)">1</text>
<text x="78.4" y="94.7" transform="rotate(-90 78.4 94.7)">8</text>
<text x="80.2" y="94.7" transform="rotate(-90 80.2 94.7)">6</text>
<text x="82.1" y="94.7" transform="rotate(-90 82.1 94.7)">4</text>
<text x="84" y="94.7" transform="rotate(-90 84 94.7)">2</text>
<text x="64.3" y="118.2">1</text>
<text x="67.2" y="119">PIO0_0/ADC0_10/SCT0_OUT3</text>
<text x="109.1" y="119">PIO0_14/ADC1_7/SCT1_OUT5</text>
<text x="133.3" y="118.2">22</text>
<text x="64.3" y="120.1">2</text>
<text x="64.3" y="121.9">3</text>
<text x="64.3" y="123.8">4</text>
<text x="64.3" y="125.7">5</text>
<text x="67.2" y="120.9">PIO0_1/ADC0_7/SCT0_OUT4</text>
<text x="67.2" y="122.8">PIO0_2/ADC0_6/SCT1_OUT3</text>
<text x="67.2" y="124.6">PIO0_3/ADC0_5/SCT1_OUT4</text>
<text x="113.2" y="124.7">PIO0_17/WAKEUP/TRST</text>
<text x="118.7" y="120.9">PIO0_15/ADC1_8</text>
<text x="118.7" y="122.8">PIO0_16/ADC1_9</text>
<text x="133.3" y="120.1">23</text>
<text x="133.3" y="121.9">24</text>
<text x="133.3" y="123.8">28</text>
<text x="133.3" y="125.7">13</text>
<text x="64.3" y="129.5">7</text>
<text x="64.3" y="131.3">8</text>
<text x="64.3" y="127.6">6</text>
<text x="67.2" y="126.5">PIO0_4/ADC0_4</text>
<text x="67.2" y="130.3">PIO0_6/ADC0_2/SCT2_OUT3</text>
<text x="67.2" y="128.4">PIO0_5/ADC0_3</text>
<text x="105.9" y="130.3">SWDIO/PIO0_20/SCT1_OUT6/TMS</text>
<text x="115.4" y="128.4">SWCLK/PIO0_19/TCK</text>
<text x="115.5" y="126.5">PIO0_18/SCT0_OUT5</text>
<text x="133.3" y="127.6">29</text>
<text x="133.3" y="129.5">33</text>
<text x="133.3" y="131.3">37</text>
<text x="63.4" y="135.1">12</text>
<text x="63.4" y="136.9">15</text>
<text x="64.3" y="133.2">9</text>
<text x="67.2" y="132.2">PIO0_7/ADC0_1</text>
<text x="67.2" y="134">PIO0_8/ADC0_0/TDO</text>
<text x="67.2" y="135.9">PIO0_9/ADC1_1/TDI</text>
<text x="67.2" y="137.8">PIO0_10/ADC1_2</text>
<text x="115.5" y="135.9">PIO0_24/SCT0_OUT6</text>
<text x="117.1" y="137.8">PIO0_25/ACMP0_I4</text>
<text x="117.3" y="134">PIO0_23/I2C0_SDA</text>
<text x="117.4" y="132.2">PIO0_22/I2C0_SCL</text>
<text x="133.3" y="133.2">38</text>
<text x="133.3" y="135.1">43</text>
<text x="133.3" y="136.9">44</text>
<text x="159.1" y="136.9" transform="rotate(-90 159.1 136.9)">4</text>
<text x="161" y="136.9" transform="rotate(-90 161 136.9)">3</text>
<text x="63.4" y="138.9">18</text>
<text x="63.4" y="140.7">19</text>
<text x="63.4" y="142.6">21</text>
<text x="67.2" y="139.7">PIO0_11/ADC1_3</text>
<text x="67.2" y="141.6">PIO0_12/DAC_OUT</text>
<text x="67.2" y="143.4">PIO0_13/ADC1_6</text>
<text x="107.5" y="139.7">PIO0_26/ACMP0_I3/SCT3_OUT3</text>
<text x="117.1" y="143.4">PIO0_28/ACMP1_I3</text>
<text x="118" y="141.6">PIO0_27/ACMP_I1</text>
<text x="133.3" y="138.9">45</text>
<text x="133.3" y="140.7">46</text>
<text x="133.3" y="142.6">47</text>
<text x="159.1" y="142.1" transform="rotate(-90 159.1 142.1)">2</text>
<text x="161" y="142.1" transform="rotate(-90 161 142.1)">1</text>
<text x="240.7" y="138.9">A1_B12*2</text>
<text x="244.4" y="140.7">S1*4</text>
<text x="251.3" y="141.6">SHIELD</text>
<text x="251.3" y="139.7">GND</text>
<text x="63.4" y="146.3">34</text>
<text x="67.2" y="147.2">RESET/PIO0_21</text>
<text x="107.5" y="145.3">PIO0_29/ACMP2_I3/SCT2_OUT4</text>
<text x="118.1" y="149.1">PIO2_13/USB_DM</text>
<text x="118.4" y="147.2">PIO2_12/USB_DP</text>
<text x="133.3" y="144.5">48</text>
<text x="133.3" y="146.3">35</text>
<text x="133.3" y="148.3">36</text>
<text x="188.7" y="146.3">6</text>
<text x="215.6" y="146.3">1</text>
<text x="245.9" y="146.3">B6</text>
<text x="245.9" y="144.5">B5</text>
<text x="245.9" y="148.3">B7</text>
<text x="251.3" y="147.2">DP2</text>
<text x="251.3" y="145.3">CC2</text>
<text x="251.3" y="149.1">DN2</text>
<text x="262.5" y="145.3">SBU1</text>
<text x="263.5" y="147.2">DN1</text>
<text x="263.6" y="149.1">DP1</text>
<text x="270.1" y="148.3">A6</text>
<text x="270.1" y="144.5">A8</text>
<text x="270.1" y="146.3">A7</text>
<text x="27.6" y="155.3" transform="rotate(-90 27.6 155.3)">3</text>
<text x="27.6" y="150.1" transform="rotate(-90 27.6 150.1)">1</text>
<text x="29.5" y="155.3" transform="rotate(-90 29.5 155.3)">4</text>
<text x="29.5" y="150.1" transform="rotate(-90 29.5 150.1)">2</text>
<text x="38.9" y="150.1" transform="rotate(-90 38.9 150.1)">P$2</text>
<text x="61.9" y="155.7">27*3</text>
<text x="63.4" y="150.1">14</text>
<text x="63.4" y="153.9">10</text>
<text x="63.5" y="152">11</text>
<text x="67.2" y="150.9">VREFP_DAC_VDDCMP</text>
<text x="67.2" y="152.8">VREFN</text>
<text x="67.2" y="154.7">VREFP_ADC</text>
<text x="125.6" y="152.8">RTCXIN</text>
<text x="133.3" y="152">31</text>
<text x="188.7" y="155.7">5</text>
<text x="215.6" y="155.7">2</text>
<text x="241.6" y="153.9">A4_B9*2</text>
<text x="245.9" y="150.1">B8</text>
<text x="251.3" y="154.7">VBUS</text>
<text x="251.3" y="150.9">SBU2</text>
<text x="263.5" y="151">CC1</text>
<text x="270.1" y="150.1">A5</text>
<text x="38.9" y="157.2" transform="rotate(-90 38.9 157.2)">P$1</text>
<text x="63.4" y="159.5">30</text>
<text x="67.2" y="160.3">VBAT</text>
<text x="67.2" y="156.6">VDD</text>
<text x="123.7" y="160.4">RTCXOUT</text>
<text x="133.3" y="159.5">32</text>
<text x="133.3" y="161.4">26</text>
<text x="63.4" y="163.3">16</text>
<text x="63.4" y="167">17</text>
<text x="67.2" y="164.1">VDDA</text>
<text x="67.2" y="167.9">VSSA</text>
<text x="126" y="162.2">XTALIN</text>
<text x="188.7" y="165.1">4</text>
<text x="215.6" y="165.1">3</text>
<text x="61.9" y="170.8">20*3</text>
<text x="67.2" y="171.6">VSS</text>
<text x="124.2" y="169.8">XTALOUT</text>
<text x="133.3" y="168.9">25</text>
</g>
<g font-size="1.3" fill="#808080">
<text x="89.9" y="37.1">J3</text>
<text x="89.9" y="54">47219-2001</text>
</g>
</svg>
